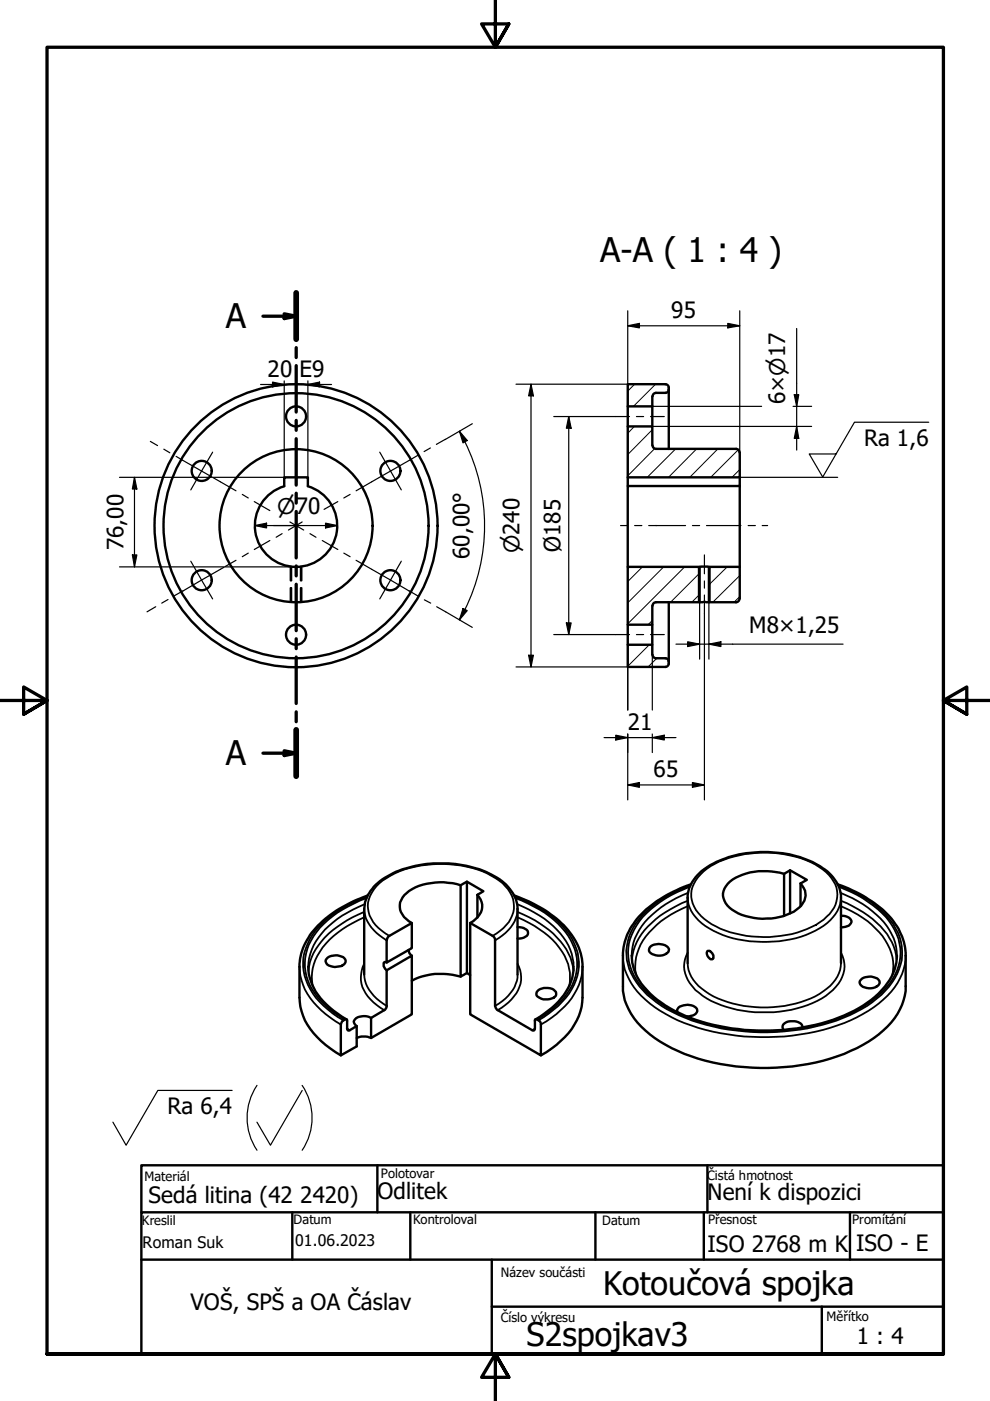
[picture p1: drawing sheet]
<svg xmlns="http://www.w3.org/2000/svg" width="210mm" height="297mm" viewBox="0 0 210 297" stroke-linecap="round" stroke-linejoin="round" font-family="sans-serif">
<g fill="none" stroke="#000" stroke-width=".21">
<path d="M134.5 90.4l-1.4 1.5M134.6 81.5l-1.5 1.4M138.3 91.1l-5.2 5.3M138.8 95.1l-5.7 5.8M139 81.5l-4.7 4.7M143.3 95.2l-6.1 6M147.7 95.2l-6 6M152.2 95.2l-6 6M156.5 95.4l-5.8 5.8M156.8 99.6l-1.6 1.6M133.2 136.7l-.1 .1M136.2 120.2l-3.1 3.1"/>
<path d="M137.7 136.7l-4.6 4.6M138.3 131.6l-.9 .8M139.3 139.6l-1.9 1.8M140.7 120.2l-7.6 7.6M145.2 120.2l-12.1 12.1M148.3 126l-1.6 1.7M148.3 121.5l-6.1 6.2M154.2 120.2l-3.9 3.8M156.8 126.5l-1.2 1.2M156.8 122l-5.7 5.7"/>
</g>
<path d="M61.6 120.1v3M61.6 124.6v3M61.8 120.1v3M61.8 124.6v3M63.8 120.1v3M63.8 124.6v3M63.9 120.1v3M63.9 124.6v3" fill="none" stroke="#000" stroke-width=".38"/>
<g fill="none" stroke="#000" stroke-width=".51">
<path d="M133.1 86.2v4.2M138.3 94.4v-4h-5.2v10.8h23.7v-5.3M138.3 84.1v6.3M138.4 94.4a.73 .73 0 0 0 .7 .8h17M141.1 81.5a.73 .73 0 0 1 .7 .7M141.1 83.3h-2a.73 .73 0 0 0-.7 .7M141.1 81.5h-8v4.7h5.2M141.8 82.6a.73 .73 0 0 1-.7 .7M141.8 82.2v13M156.1 95.2a.73 .73 0 0 1 .7 .7M60.3 103v-1.8h5v1.8M60.3 103.1a8.7 8.7 0 0 0-4.6 13.4 8.7 8.7 0 0 0 14.2 0 8.7 8.7 0 0 0-4.6-13.4"/>
<path d="M133.1 101.2v1.8M156.8 101.2v1.8h-23.7v17.2M156.8 103v17.2M133.1 132.4v4.3M138.3 138.8v-2.1h-5.2v4.7h8M138.3 132.4v4.3M138.4 138.8a.73 .73 0 0 0 .7 .8h2M141.1 139.6a.73 .73 0 0 1 .7 .7M141.8 127.7v13a.73 .73 0 0 1-.7 .7M148.3 127.7v-7.5h-15.2v12.2h5.2v-4M148.3 127.7h-9.2a.73 .73 0 0 0-.7 .7M148.3 120.2h2"/>
<path d="M148.3 127.7h2M156.8 127a.73 .73 0 0 1-.7 .7M156.8 126.9v-6.7h-6.5v7.5h5.8M78 189.9a25.5 25.5 0 0 0-12.3 8.3 12.1 12.1 0 0 0-2.2 6.8v6.5a12.3 12.3 0 0 0 4.6 9.2l1.9 1.6 2.3 1.5M82.4 198.6l4.9-2.9v5.3l-5.3 3.1v-4.7zM97.7 187.7a13.6 13.6 0 0 0-11 1.2 3.8 3.8 0 0 0-1.7 4.5 4.6 4.6 0 0 0 2.3 2.3M97.7 187.7l1.3-.8 3.5 2.1-1.3 .7M97.7 187.7v19.4l1.3-.8M99 186.9v19.4l.7 .4M99.7 195.7l4.8 2.7 .4 .5 .1 14.4 .3 .7 7.7 4.5 .3-.1 .1-.3 .1-2a1.14 1.14 0 0 1 1.2 1.1v6.6l-15-8.7zM101.2 189.7a3.4 3.4 0 0 1-.4 5.2l-1.1 .8M101.2 189.7v4.8"/>
<path d="M109 189.9a24.9 24.9 0 0 1 12.2 8.3 11.5 11.5 0 0 1 2.3 6.8v6.5a13.2 13.2 0 0 1-5.5 10l-3.3 2.3M109.7 196.6l1.4 .2a1.02 1.02 0 0 1 .9 1 1.02 1.02 0 0 1-.9 1l-1.4 .2M146.5 187.5a23.8 23.8 0 0 0-12.6 8.9 12 12 0 0 0-1.8 6.2v6.5a12.8 12.8 0 0 0 4.7 9.4 34.8 34.8 0 0 0 19.3 7.6 47.8 47.8 0 0 0 25.6-3.9 20 20 0 0 0 9.1-8.2 10.9 10.9 0 0 0 1.2-4.9v-6.5a13.3 13.3 0 0 0-6-10.7 28.1 28.1 0 0 0-8.4-4.4M166.2 185.3l1.3-.8 3.6 2-1.4 .8M166.2 185.3a13.3 13.3 0 0 0-11.5 1.6 3.5 3.5 0 0 0 .6 6 13 13 0 0 0 13.6-.1 3.5 3.5 0 0 0 .8-5.5M166.2 185.3v8.9M167.5 184.5v9.2M169.7 187.3v4.8M178.3 194.2a1.8 1.8 0 0 1 2.2 1.3l-.1 .3a2.57 2.57 0 0 1-2.1 .8M65.3 205a12.3 12.3 0 0 0 5.4 9.3l2.8 1.8M69.3 203.2a2.85 2.85 0 0 1 3.9 .2 1.19 1.19 0 0 1-1.3 1.5 2.43 2.43 0 0 1-2.8-.9v-.5zM72.5 216.6l.7-.5h.3l.1 2 .3 .4 1.7-1v4.4l-3.3 1.9v-6.6z"/>
<path d="M77.2 206.6v-13.9a8.7 8.7 0 0 1 5.5-7.2 25.2 25.2 0 0 1 21.6 0 9.1 9.1 0 0 1 5.4 6.8v14.3M78.7 215.8a2.91 2.91 0 0 0-3.6 .5 .9 .9 0 0 0 .5 1.2M82 205.7l5.3-3.1v12.5l-8.6 5v-4.3l3-1.8 .3-.5zM82 204.1a.43 .43 0 0 0-.6 0 .43 .43 0 0 0-.1 .5l.3 .7 .4 .4M86.6 201.4a1.4 1.4 0 0 0 .7 1.2M97.7 207.1a13.5 13.5 0 0 0-10.4 .8M113.9 210.2a2.93 2.93 0 0 1 4 .1 .98 .98 0 0 1-.9 1.4 2.63 2.63 0 0 1-3.3-.8zM121.6 205a11.8 11.8 0 0 1-5.4 9.3l-2.7 1.8M133.9 202.6a11.3 11.3 0 0 0 3.9 8 30.7 30.7 0 0 0 16 7.2 45.9 45.9 0 0 0 26.2-3 18.3 18.3 0 0 0 9.4-8.4l.7-2.3 .1-1.5M137.8 200.8a2.85 2.85 0 0 1 3.9 .2 1.02 1.02 0 0 1-.9 1.4 2.76 2.76 0 0 1-3.2-.8zM143.6 214.6a1.18 1.18 0 0 1 1.3-1.4 2.4 2.4 0 0 1 2.9 1l-.1 .5a2.29 2.29 0 0 1-2 .8M145.8 204.2v-13.8a8.1 8.1 0 0 1 4.4-6.7 25 25 0 0 1 18.6-2.2 15.7 15.7 0 0 1 7.9 4.5 6.7 6.7 0 0 1 1.6 4.4v13.8"/>
<path d="M150.1 201.6a1.17 1.17 0 0 1 1 1.8 1.21 1.21 0 0 1-1-1.8zM170.2 217.9a1.78 1.78 0 0 0-2.2-1.4 1.66 1.66 0 0 0-2.1 1.4l.3 .5M182.8 207.5a2.85 2.85 0 0 1 3.6 .4 1.12 1.12 0 0 1-.9 1.4 2.76 2.76 0 0 1-3.2-.8 .84 .84 0 0 1 .5-1zM75.6 220.1a3.8 3.8 0 0 1 3.1 0"/>
<circle cx="42.8" cy="99.8" r="2.13"/>
<circle cx="62.8" cy="88.3" r="2.13"/>
<circle cx="82.8" cy="99.8" r="2.13"/>
<circle cx="62.8" cy="111.5" r="28.1"/>
<circle cx="62.8" cy="111.5" r="30"/>
<circle cx="62.8" cy="111.5" r="16.2"/>
<circle cx="42.8" cy="123" r="2.13"/>
<circle cx="62.8" cy="134.6" r="2.13"/>
<circle cx="82.8" cy="123" r="2.13"/>
</g>
<g fill="none" stroke="#000" stroke-width=".38">
<path d="M148.1 120.2v7.5M150.5 120.2v7.5M77.2 192.7a7.9 7.9 0 0 0 4 6.2l.8 .5M77.2 194.5a20.2 20.2 0 0 0-9.9 8.1 9.3 9.3 0 0 0-1 6.4M77.2 193.3a20.3 20.3 0 0 0-10.8 8.9 9.3 9.3 0 0 0-1 3.6M77.3 191.7a21.2 21.2 0 0 0-10.3 7.9 10.8 10.8 0 0 0-1.7 5.4M77.7 190.4a22.3 22.3 0 0 0-11.2 8.1 10.5 10.5 0 0 0 .9 13l1.6 1.7a19.1 19.1 0 0 0 4.1 2.9M77.9 190.1a23.9 23.9 0 0 0-11.7 8.1 10.5 10.5 0 0 0 .2 12.5 19.6 19.6 0 0 0 6.4 5.6M82.5 198.4a8 8 0 0 1-4.5-5.7 7.1 7.1 0 0 1 4-6.5 23.1 23.1 0 0 1 16.9-2.4 15.5 15.5 0 0 1 8.2 4.1 5.9 5.9 0 0 1-.4 8.9l-2.2 1.6M109.2 190.1a23.9 23.9 0 0 1 11.6 8.1 10.6 10.6 0 0 1-.8 13.4 23.8 23.8 0 0 1-5.8 4.7M109.3 190.4a24.6 24.6 0 0 1 9.8 6.3 10.7 10.7 0 0 1-.2 15.6l-.9 .9a19.1 19.1 0 0 1-4.1 2.9M109.7 191.7a21.2 21.2 0 0 1 10.3 7.9 10 10 0 0 1 1.6 5.4"/>
<path d="M109.7 192.7a7.7 7.7 0 0 1-3.9 6.2l-.8 .5M109.7 194.5a20 20 0 0 1 10 8.1 10.4 10.4 0 0 1 1 6.4M109.7 193.3a21.8 21.8 0 0 1 10.4 8 10.2 10.2 0 0 1 1.5 4.5M145.8 190.4a8.1 8.1 0 0 0 4.6 6.4 25.3 25.3 0 0 0 19.4 1.8 13.1 13.1 0 0 0 7.7-5.4 5.8 5.8 0 0 0 .8-2.8M145.8 191a20.8 20.8 0 0 0-10.4 7.9 10.7 10.7 0 0 0-1.4 4.5M145.8 192.1a19.2 19.2 0 0 0-10 8.2l-.4 .9a9.2 9.2 0 0 0-.5 5.4M145.9 189.3a21.4 21.4 0 0 0-10.4 7.9 10 10 0 0 0-1.6 5.4M146.2 188a24 24 0 0 0-10.6 7.3 10.5 10.5 0 0 0 .6 14.1 27.8 27.8 0 0 0 14.4 7.9 46.4 46.4 0 0 0 30.1-2.6 19.9 19.9 0 0 0 9-8 10.3 10.3 0 0 0-1.2-11.4 25.1 25.1 0 0 0-10.6-7.3M146.4 187.7a24.3 24.3 0 0 0-11.7 8.2 10.8 10.8 0 0 0 1.7 14.1 29.3 29.3 0 0 0 14.9 7.7 47.5 47.5 0 0 0 28.8-2.4 21.3 21.3 0 0 0 9.6-7.9 10.5 10.5 0 0 0-1-12.4 24.3 24.3 0 0 0-11-7.3M148.5 185.4a16.3 16.3 0 0 1 9.4-4.3 23.6 23.6 0 0 1 15.8 2.7 7.5 7.5 0 0 1 3.8 5.9v.7a7.5 7.5 0 0 1-3.6 5.1 23.7 23.7 0 0 1-23 .4 8.2 8.2 0 0 1-4.3-5.7 5.9 5.9 0 0 1 1.9-4.8zM178.2 189.3a21.4 21.4 0 0 1 10.4 7.9 10 10 0 0 1 1.6 5.4M178.3 191a22.5 22.5 0 0 1 9.8 7 10.9 10.9 0 0 1 2 5.4"/>
<path d="M178.3 192.1a18.3 18.3 0 0 1 10.4 9.1 9.2 9.2 0 0 1 .5 5.4M63.5 205a12.3 12.3 0 0 0 4.6 9.2l1.9 1.6 2.3 1.4M73.6 218.1l.6 .3M77.2 206.6a7.9 7.9 0 0 0 4 6.2l.8 .5M77.2 204.3a6.5 6.5 0 0 0 2 8.2l2.3 1.7M109.7 206.6a7.7 7.7 0 0 1-3.9 6.2l-.8 .5M109.7 204.3a6.1 6.1 0 0 1-1.2 7.6l-1.4 1.2-1.6 1.1M113.4 218.1l-.6 .3M123.5 205a13.2 13.2 0 0 1-5.5 10l-3.3 2.2M132.1 202.6a12.8 12.8 0 0 0 4.7 9.3 32 32 0 0 0 16 7.2 47.7 47.7 0 0 0 28.9-3.4 20 20 0 0 0 9.1-8.3 10.9 10.9 0 0 0 1.2-4.8M145.8 204.2a7.3 7.3 0 0 0 3.7 6 22.7 22.7 0 0 0 14.4 3.3 20 20 0 0 0 12.1-4.5 6.9 6.9 0 0 0 2.3-4.8M145.8 202a6 6 0 0 0 1.1 7.2 16.5 16.5 0 0 0 9.4 4.9 26.1 26.1 0 0 0 18.8-3 8.3 8.3 0 0 0 4-6.2 6.3 6.3 0 0 0-.8-2.9"/>
</g>
<g fill="none" stroke="#000" stroke-width=".7">
<path d="M55.8 67h7M60.3 66.5l2.5 .5-2.5 .5zM62.8 62.1v9.8M62.8 73.7v2.1M62.8 77.5v9.9M62.8 89.1v2.1M62.8 93v9.9M62.8 104.6v2.1M62.8 108.4v9.9M62.8 120v2.1M62.8 123.9v9.8M62.8 135.4v2.1"/>
<path d="M62.8 139.3v9.8M55.8 159.7h7M60.3 159.2l2.5 .5-2.5 .5zM62.8 150.9v2.1M62.8 154.7v9.9"/>
</g>
<path d="M62.8 62.1v9.8M62.8 154.7v9.9" fill="none" stroke="#000" stroke-width="1.2"/>
<g fill="#000">
<path d="M60.3 66.5l2.5 .5-2.5 .5z" fill-rule="evenodd"/>
<path d="M60.3 159.2l2.5 .5-2.5 .5z" fill-rule="evenodd"/>
</g>
<path d="M105 0v10l-2.9-4.9h5.8l-2.9 4.9 2.9-4.9M0 148.5h10l-5-2.8v5.7l5-2.9-5 2.9M210 148.5h-10l5-2.8v5.7l-5-2.9 5 2.9M10 287.1v-277.1h190v277.1h-190h190M107.9 292l-2.9-4.9 2.9 4.9h-5.8l2.9-4.9v9.9" fill="none" stroke="#000" stroke-width=".7"/>
<!-- layer: Nadpis (ISO) -->
<g fill="none" stroke="#000" stroke-width=".51">
<path d="M30 257v-9.9h170v9.9M30 257h170v30.1h-170zM62 257v10.1M80 247.1v9.9M87 257v10.1M126.2 257v10.1M149.2 257v10.1M150 247.1v9.9M180.2 257v10.1M30 267.1h170M104.3 277h95.7M104.3 267.1v20"/>
<path d="M174.2 277v10.1"/>
</g>
<g fill="none" stroke="#000" stroke-width=".25">
<path d="M133.1 69.1l2.5-.5v.9zM133.1 65.9v22.3M133.1 69.1h23.7M154.3 68.6l2.5 .5-2.5 .4zM156.8 65.9v37.1M168.9 69.6v25.8M55.2 81.5h15.1M57.8 81l2.5 .5-2.5 .5zM60.3 80.8v20.4h-15.1M65.3 81.5l2.5-.5v1zM65.3 80.8v20.4M97.4 91.4l1.7 2-.9 .5z"/>
<path d="M97.4 91.4a40.2 40.2 0 0 1 0 40M100.1 89.8l-5.7 3.4M109.4 81.5h23.7M112.6 81.5l.5 2.4h-1zM112.6 81.5v59.9M117.4 88.3h13.2M120.6 88.3l.5 2.5h-1zM120.6 88.3v46.2M133.1 88.4v14.6M138.3 86.2h23.2M138.3 90.4h33.8M168.1 86.2h4"/>
<path d="M168.4 83.7h1l-.5 2.5zM168.9 90.4l.5 2.5h-1zM25.3 101.2h16.5M28.1 117.7h.9l-.5 2.5zM28.5 101.2l.5 2.5h-.9zM28.5 101.2v19M42.1 101.2h2.7M54 111.4l2.5-.5v1zM54 111.4h17.5M69 110.9l2.5 .5-2.5 .5zM25.3 120.2h15.7M41.2 120.2h6.2"/>
<path d="M47.8 120.2h15M94.5 129.7l5.6 3.3M98.2 129l.9 .5-1.7 1.9zM112.1 138.9h1l-.5 2.5zM117.4 134.5h13.2M120.1 132.1h1l-.5 2.4zM133.1 132.4v2.1M133.1 134.7v15.8M138.3 132.4v2.1M138.3 134.7v15.8M143.3 136.6h35.5M145.8 136.1l2.5 .5-2.5 .5z"/>
<path d="M148.3 127.7v12M149.4 130.2v39.4M150.3 136.6l2.5-.5v1zM150.3 127.7v12M109.4 141.4h23.7M128.1 156.4h15.2M130.6 155.9l2.5 .5-2.5 .5zM133.1 155.6v14M138.3 156.4l2.5-.5v1zM138.3 155.6v4M133.1 166.4l2.5-.5v1zM133.1 166.4h16.3"/>
<path d="M146.8 165.9l2.6 .5-2.6 .5z"/>
</g>
<g fill="#000">
<path d="M133.1 69.1l2.5-.5v.9z" fill-rule="evenodd"/>
<path d="M154.3 68.6l2.5 .5-2.5 .4z" fill-rule="evenodd"/>
<path d="M57.8 81l2.5 .5-2.5 .5z" fill-rule="evenodd"/>
<path d="M65.3 81.5l2.5-.5v1z" fill-rule="evenodd"/>
<path d="M97.4 91.4l1.7 2-.9 .5z" fill-rule="evenodd"/>
<path d="M112.6 81.5l.5 2.4h-1z" fill-rule="evenodd"/>
<path d="M120.6 88.3l.5 2.5h-1z" fill-rule="evenodd"/>
<path d="M168.4 83.7h1l-.5 2.5z" fill-rule="evenodd"/>
<path d="M168.9 90.4l.5 2.5h-1z" fill-rule="evenodd"/>
<path d="M28.1 117.7h.9l-.5 2.5z" fill-rule="evenodd"/>
<path d="M28.5 101.2l.5 2.5h-.9z" fill-rule="evenodd"/>
<path d="M54 111.4l2.5-.5v1z" fill-rule="evenodd"/>
<path d="M69 110.9l2.5 .5-2.5 .5z" fill-rule="evenodd"/>
<path d="M98.2 129l.9 .5-1.7 1.9z" fill-rule="evenodd"/>
<path d="M112.1 138.9h1l-.5 2.5z" fill-rule="evenodd"/>
<path d="M120.1 132.1h1l-.5 2.4z" fill-rule="evenodd"/>
<path d="M145.8 136.1l2.5 .5-2.5 .5z" fill-rule="evenodd"/>
<path d="M150.3 136.6l2.5-.5v1z" fill-rule="evenodd"/>
<path d="M130.6 155.9l2.5 .5-2.5 .5z" fill-rule="evenodd"/>
<path d="M138.3 156.4l2.5-.5v1z" fill-rule="evenodd"/>
<path d="M133.1 166.4l2.5-.5v1z" fill-rule="evenodd"/>
<path d="M146.8 165.9l2.6 .5-2.6 .5z" fill-rule="evenodd"/>
</g>
<!-- layer: Osa (ISO) -->
<g fill="none" stroke="#000" stroke-width=".25">
<path d="M31.9 93.6l1.5 .9M34.7 95.2l1.3 .8M37.3 96.8l12.7 7.3M88.6 96.5l-13.1 7.6M91.2 95l-1.3 .7M94.4 93.1l-1.9 1.1M130.6 88.3h2.9M134.9 88.3h1.6M137.9 88.3h2.9M50 118.8l-11.3 6.5M51.4 104.8l1.2 .8M52.6 117.3l-1.2 .7"/>
<path d="M53.9 106.3l3.3 2M57.2 114.6l-3.3 1.9M59.8 113.1l-1.3 .8M61.5 110.7l2.9 1.7M64.1 110.7l-2.9 1.7M65.7 113.1l1.3 .8M68.3 114.6l3.3 1.9M71.6 106.3l-2.9 1.7M72.9 117.3l1.3 .7M74.2 104.8l-1.3 .8M75.5 118.8l11.3 6.5M131.6 111.4h1.5"/>
<path d="M134.6 111.4h1.5M137.5 111.4h7.9M146.8 111.4h1.5M149.4 117.7v4M149.8 111.4h7.3M158.6 111.4h1.5M161.6 111.4h1.2M33 128.6l-1.8 1.1M35.6 127.1l-1.3 .8M38.8 125.3l-1.9 1.1M86.7 125.3l2 1.1M90 127.2l1.3 .7"/>
<path d="M92.6 128.6l1.9 1.1M130.6 134.5h2.9M134.9 134.5h1.6M137.9 134.5h2.9M149.4 123.2v1.5M149.4 126.2v4"/>
</g>
<path d="M196.9 89.5h-15.7l-6.8 11.6-2.8-4.8h5.6M156.8 101.2h20.8M49.2 231.2h-15.7l-6.8 11.6-2.8-4.9M54.5 230.1a12.3 12.3 0 0 0 0 13.8M64.1 230.1a12.3 12.3 0 0 1 0 13.8M64.1 231.2l-6.8 11.6-2.8-4.9" fill="none" stroke="#000" stroke-width=".25"/>
<path d="M45.1 95.9l-4.7 8M80.5 95.9l4.6 8M40.4 119l4.7 8M85.1 119l-4.6 8" fill="none" stroke="#000" stroke-width=".25"/>
<g font-size="7.2">
<text x="127.3" y="55.6">A-A ( 1 : 4 )</text>
<text x="47.9" y="69.6">A</text>
<text x="47.9" y="162.3">A</text>
</g>
<g font-size="6.9">
<text x="127.9" y="274.5">Kotoučová spojka</text>
<text x="111.6" y="285.4">S2spojkav3</text>
</g>
<g font-size="4.8">
<text x="142.3" y="67.4">95</text>
<text x="56.7" y="79.9">20</text>
<text x="63.5" y="79.9">E9</text>
<text x="166.5" y="85.7" transform="rotate(-90 166.5 85.7)">6×⌀17</text>
<text x="183.2" y="94.7">Ra 1,6</text>
<text x="26.2" y="116.6" transform="rotate(-90 26.2 116.6)">76,00</text>
<text x="99.6" y="118.5" transform="rotate(-90 99.6 118.5)">60,00°</text>
<text x="118.8" y="117.1" transform="rotate(-90 118.8 117.1)">Ø185</text>
<text x="158.8" y="134.2">M8×1,25</text>
<text x="133.1" y="154.9">21</text>
<text x="138.6" y="164.8">65</text>
<text x="35.5" y="236.3">Ra 6,4</text>
<text x="31.5" y="255.1">Sedá litina (42</text>
<text x="63.6" y="255.1">2420)</text>
<text x="80" y="254.1">Odlitek</text>
<text x="150" y="254.4">Není k dispozici</text>
<text x="150" y="265.4">ISO 2768 m K</text>
<text x="181.5" y="265.2">ISO - E</text>
<text x="40.4" y="277.8">VOŠ, SPŠ a OA Čáslav</text>
<text x="181.7" y="284.9">1 : 4</text>
</g>
<g font-size="4.6">
<text x="58.8" y="109">⌀70</text>
<text x="110.2" y="117.3" transform="rotate(-90 110.2 117.3)">⌀240</text>
</g>
<g font-size="3.4">
<text x="30.2" y="264.7">Roman Suk</text>
<text x="62.5" y="264.1">01.06.2023</text>
</g>
<g font-size="2.7">
<text x="30.6" y="250.3">Materiál</text>
<text x="80.8" y="249.8">Polotovar</text>
<text x="149.9" y="250.2">Čistá hmotnost</text>
<text x="30.1" y="259.6">Kreslil</text>
<text x="62.2" y="259.4">Datum</text>
<text x="87.6" y="259.5">Kontroloval</text>
<text x="127.7" y="259.8">Datum</text>
<text x="150.1" y="259.6">Přesnost</text>
<text x="180.7" y="259.6">Promítání</text>
<text x="106.2" y="270.8">Název součásti</text>
<text x="106.2" y="280.3">Číslo výkresu</text>
<text x="175.3" y="280">Měřítko</text>
</g>
</svg>
